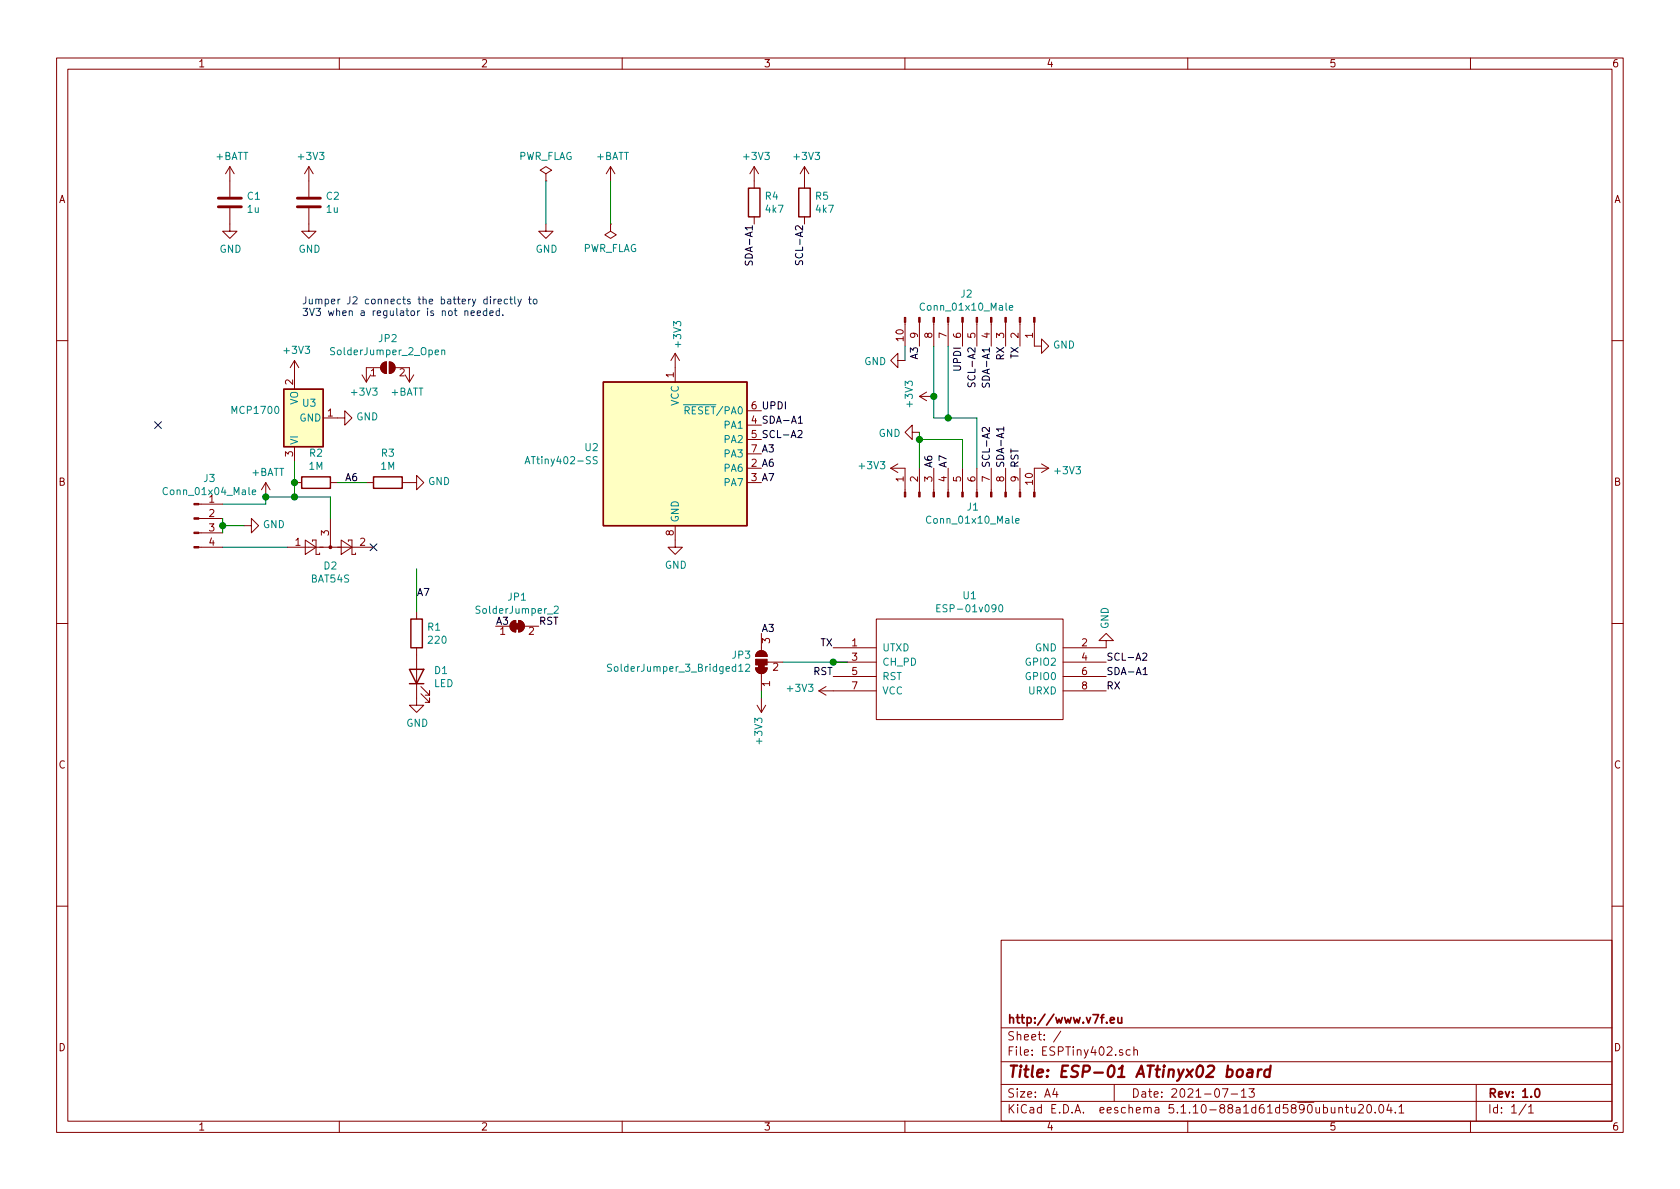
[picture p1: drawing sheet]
<svg xmlns="http://www.w3.org/2000/svg" width="297mm" height="210mm" viewBox="0 0 297 210" stroke-linecap="round" stroke-linejoin="round" font-family="sans-serif">
<g fill="none" stroke="#840000" stroke-width=".18">
<path d="M10 10.3h277v189.9h-277zM12 12.2h273v186.1h-273zM60 10.3v1.9M110 10.3v1.9M160 10.3v1.9M210 10.3v1.9M260 10.3v1.9M40.6 36.8v4.1h1.3l-1.3 1.3-1.2-1.3h1.2M40.6 29.5l-.7 1.2M40.6 29.5v5.3M40.6 29.5l.8 1.2M54.6 36.8v4.1h1.3l-1.3 1.3-1.3-1.3h1.3"/>
<path d="M54.6 29.5v5.3M54.6 29.5l-.8 1.2M54.6 29.5l.8 1.2M96.5 39.6v1.3h1.3l-1.3 1.3-1.3-1.3h1.3M96.5 30.7l1-.6-1-.6-1 .6 1 .6v1.3M96.5 32h.1M107.9 39.6v1.3l1.1 .6-1.1 .7-1-.7 1-.6M107.9 39.6h.1M107.9 29.5l-.7 1.2M107.9 29.5v2.5M107.9 29.5l.8 1.2M133.3 29.5v3.8"/>
<path d="M133.3 38.3v1.3M133.3 29.5l-.7 1.2M133.3 29.5l.8 1.2M142.2 29.5l-.7 1.2M142.2 29.5v3.8M142.2 38.3v1.3M142.2 29.5l.8 1.2M160 57v4.2M162.6 57v4.2M165.1 57v4.2M167.6 57v4.2M170.2 57v4.2"/>
<path d="M172.7 57v4.2M175.3 57v4.2M177.8 57v4.2M180.3 57v4.2M182.9 57v4.2h1.2v-1.3l1.3 1.3-1.3 1.3v-1.3M10 60.2h2M52.1 63.7v5.1M52.1 79v2.5M52.1 63.7l-.8 1.3M52.1 63.7l.7 1.3M57.1 73.9h3.9v-1.3l1.2 1.3-1.2 1.3v-1.3M64 66.3l.8 1.3"/>
<path d="M65.5 66.3l-.7 1.3M67.3 65h-2.5v2.6M67.5 64.4l.5-.3 .3-.1v2a1.03 1.03 0 0 1-.9-.6 1.03 1.03 0 0 1 .1-1zM68.8 64a1.02 1.02 0 0 1 1 1 1.02 1.02 0 0 1-1 1zM69.8 65h2.6v2.6M71.6 66.3l.8 1.3M73.2 66.3l-.8 1.3M119.4 62.5l-.8 1.2M119.4 62.5v5.1M119.4 62.5l.7 1.2M132.1 75.2h2.5M132.1 77.7h2.5"/>
<path d="M132.1 72.6h2.5M158.7 63.7v-1.2l-1.2 1.2 1.2 1.3v-1.3h1.3M161.3 76.4v-1.2l-1.3 1.2 1.3 1.3v-1.3h1.3M162.6 70.1l1.2 .8M162.6 70.1h2.5M163.8 69.3l-1.2 .8M285 60.2h2M35.2 96.8h4.2M35.2 94.2h4.2M35.2 91.7h4.2M35.2 89.1h4.2M43.2 93h1.2v-1.3l1.3 1.3-1.3 1.2v-1.2"/>
<path d="M47 85.3l-.8 1.3M47 85.3v2.6M47 85.3l.8 1.3M50.8 96.8h15.2M52.1 85.3h1.2M54 95.5l1.9 1.3-1.9 1.2zM55.2 95.8v-.3h.7v2.5h.6v-.2M58.4 85.3h1.3M58.4 91.7v5.1M60.3 95.5l1.9 1.3-1.9 1.2zM61.6 95.8v-.3h.6v2.5h.7v-.2M64.8 85.3h1.2"/>
<path d="M71.1 85.3h2.6v-1.2l1.2 1.2-1.2 1.3v-1.3M119.4 93v3.8h1.2l-1.2 1.2-1.3-1.2h1.3M132.1 82.8h2.5M132.1 85.3h2.5M132.1 80.3h2.5M157.5 82.8h2.5v4.2M157.5 82.8l1.2 .8M158.7 82l-1.2 .8M162.6 82.8v4.2M165.1 82.8v4.2M167.6 82.8v4.2M170.2 82.8v4.2"/>
<path d="M172.7 82.8v4.2M175.3 82.8v4.2M177.8 82.8v4.2M180.3 82.8v4.2M184.1 82l1.3 .8M185.4 82.8h-2.5v4.2M185.4 82.8l-1.3 .8M10 110.3h2M73.7 114.5v10.2h1.2l-1.2 1.3-1.3-1.3h1.3M73.7 108.2v1.3M90.4 110.1l.4-.3 .4-.1v2.1a1.03 1.03 0 0 1-.9-.6 1.03 1.03 0 0 1 .1-1.1zM91.7 109.7a1.02 1.02 0 0 1 1 1 1.02 1.02 0 0 1-1 1.1z"/>
<path d="M92.7 110.7h2.5M133.6 118.1h2a1.02 1.02 0 0 1-1 1 1.02 1.02 0 0 1-1-1zM133.8 115.4a1.02 1.02 0 0 1 1.2-.3 1.02 1.02 0 0 1 .6 1h-2zM134.6 112v3.1M134.6 119.1v3.1M135.6 117.1h2.8M147.3 117.1h7.6M147.3 114.5h7.6M147.3 119.6h7.6M154.9 109.5h33.1v17.7h-33.1zM188 117.1h7.6M188 119.6h7.6"/>
<path d="M195.6 113.3h1.2l-1.2-1.3-1.3 1.3h1.3v1.2h-7.6M285 110.3h2M74.4 122.7l1.5 1.5v-.8v.8h-.7M74.4 121.4l1.5 1.5v-.7v.7h-.7M133.9 124.7l.7 1.3M134.6 123.4v2.6M135.4 124.7l-.8 1.3M144.8 122.2l1.2 .7M144.8 122.2h10.1M146 121.4l-1.2 .8M188 122.2h7.6M10 160.2h2"/>
<path d="M177 166.3h108v32h-108zM285 160.2h2M60 198.3v1.9M110 198.3v1.9M160 198.3v1.9M177 194.8h108M177 191.8h108M177 187.8h108M177 181.8h108M186.5 192.5l-.4 1h1M186.8 193v1M187.6 182.3l-1.3 2"/>
<path d="M197 191.8v3M198.5 185.7l-.4-.1-.2 .2 .1 .2 .5 .2v.3h-.6M199.8 185.7l-.4-.1-.3 .3 .1 .6 .2 .1 .4-.1M200.5 185.7l.2-.1 .3 .1 .1 .9M200.5 185.1v1.5M210 198.3v1.9M216.1 192.5h1l-.6 1.5M217.7 193.5h1.1M219.5 193l.4-.5v1.5M219.5 194h.8M220.8 192.5h1l-.5 .6 .4 .1v.7l-.2 .1-.7-.1M235.4 195.8v.9l.4 .1 .2-.1"/>
<path d="M236 195.8v1M236.7 196l.2-.2 .4 .1 .1 .9M236.7 195.8v1M237.9 195.8h.5M238.1 195.3v1.3l.3 .2M238.9 195.8l.1 .9 .4 .1 .2-.1M239.6 195.8v1M240.2 195.5l.2-.2h.4l.3 .5-.9 1h.9M241.8 195.5l.3-.2a.94 .94 0 0 1 0 1.5 .82 .82 0 0 1-.3-1.3zM243.2 196.7v.1M244 195.4l.1-.1a.8 .8 0 0 1 .6 .8 .8 .8 0 0 1-.6 .7 1 1 0 0 1-.1-1.4zM245.6 195.2l-.4 1.1h1"/>
<path d="M245.9 195.8v1M246.7 196.7v.1M247.4 195.8l.4-.5v1.5M247.4 196.8h.8M260 198.3v1.9M261 191.8v6.5M269.8 195.2l-1.2 2M270.3 195.8l.4-.5v1.5M270.3 196.8h.8"/>
</g>
<path d="M197.7 179.9v.8a.39 .39 0 0 0 .6 .1M198.3 179.9v1M196.3 180.4l.7-.1v-.3l-.5-.1-.2 .2 .1 .7h.6M271.5 192.7l.2-.2a.81 .81 0 0 1 .6 .6 .81 .81 0 0 1-.3 .8l-.1 .1a.79 .79 0 0 1-.4-1.3z" fill="none" stroke="#840000" stroke-width=".3"/>
<path d="M218.8 189.3a.53 .53 0 0 1 .6-.2 .53 .53 0 0 1 .4 .4l-.1 .6a.54 .54 0 0 1-.5 .4 .54 .54 0 0 1-.6-.4zM220.6 189.2h.8v1.2M221.5 189.6l-.7 .1a.4 .4 0 0 0-.3 .3 .4 .4 0 0 0 .2 .4l.7-.1M222.5 189.1l-.2 1.3M223.1 189.1a.55 .55 0 0 0-.7 .4M224.6 189.2a.68 .68 0 0 0-1 .3v.8l.3 .1 .5-.1M224.7 188.4l-.3 2" fill="none" stroke="#840000" stroke-width=".41"/>
<path d="M132.3 33.3h2.1v5h-2.1zM141.2 33.3h2.1v5h-2.1zM50.2 68.8h6.9v10.2h-6.9zM106.7 67.6h25.4v25.4h-25.4zM53.3 84.3h5.1v2.1h-5.1zM66 84.3h5.1v2.1h-5.1zM72.4 118.4h2.5l-1.2 2.5zM72.6 109.5h2.1v5h-2.1zM72.4 120.9h2.5" fill="none" stroke="#840000" stroke-width=".25"/>
<g fill="#840000" stroke="#840000" stroke-width=".18">
<path d="M90.4 110.1l.4-.3 .4-.1v2.1a1.03 1.03 0 0 1-.9-.6 1.03 1.03 0 0 1 .1-1.1z"/>
<path d="M91.7 109.7a1.02 1.02 0 0 1 1 1 1.02 1.02 0 0 1-1 1.1z"/>
<path d="M90.9 110.2h1v1h-1z"/>
<path d="M67.5 64.4l.5-.3 .3-.1v2a1.03 1.03 0 0 1-.9-.6 1.03 1.03 0 0 1 .1-1z"/>
<path d="M68.8 64a1.02 1.02 0 0 1 1 1 1.02 1.02 0 0 1-1 1z"/>
<path d="M133.6 118.1h2a1.02 1.02 0 0 1-1 1 1.02 1.02 0 0 1-1-1z"/>
<path d="M133.8 115.4a1.02 1.02 0 0 1 1.2-.3 1.02 1.02 0 0 1 .6 1h-2z"/>
<path d="M134.1 117.6h1v.5h-1z"/>
<path d="M133.6 116.6h2v1h-2z"/>
<path d="M34.3 96.6h.9v.3h-.9z"/>
<path d="M34.3 94.1h.9v.3h-.9z"/>
<path d="M34.3 91.6h.9v.2h-.9z"/>
<path d="M34.3 89h.9v.3h-.9z"/>
<path d="M159.9 56.1h.2v.9h-.2z"/>
<path d="M162.4 56.1h.3v.9h-.3z"/>
<path d="M165 56.1h.2v.9h-.2z"/>
<path d="M167.5 56.1h.3v.9h-.3z"/>
<path d="M170.1 56.1h.2v.9h-.2z"/>
<path d="M172.6 56.1h.2v.9h-.2z"/>
<path d="M175.1 56.1h.3v.9h-.3z"/>
<path d="M177.7 56.1h.2v.9h-.2z"/>
<path d="M180.2 56.1h.3v.9h-.3z"/>
<path d="M182.8 56.1h.2v.9h-.2z"/>
<path d="M182.8 87h.2v.9h-.2z"/>
<path d="M180.2 87h.3v.9h-.3z"/>
<path d="M177.7 87h.2v.9h-.2z"/>
<path d="M175.1 87h.3v.9h-.3z"/>
<path d="M172.6 87h.2v.9h-.2z"/>
<path d="M170.1 87h.2v.9h-.2z"/>
<path d="M167.5 87h.3v.9h-.3z"/>
<path d="M165 87h.2v.9h-.2z"/>
<path d="M162.4 87h.3v.9h-.3z"/>
<path d="M159.9 87h.2v.9h-.2z"/>
<circle cx="58.4" cy="96.8" r=".25"/>
</g>
<g fill="none" stroke="#008484" stroke-width=".18">
<path d="M178.5 54.4l.6-.1-.1-.2-.4-.1-.1 .2v.6h.5M78.1 62l.2-.1h.3v.8M78.1 61.9v.8M120.8 71.6h1.3M121.1 72.6l.7-.1v-.4l-.7-.2v1.3M44.6 87l.6-.1v-.2l-.4-.1-.2 .2 .1 .6h.5M92.8 82l.5-1.3 .4 1.3M93 81.7h.6M105.6 80.8l-.5-.1-.2 .2v.3l.6 .3 .1 .3-.2 .2h-.5M179.6 92.1l.6-.1-.1-.3h-.3l-.2 .2 .1 .6h.4M98 107.3l.5-.1 .2 .3v.2l-.8 .8h.8M108.1 117.5l-.5-.1-.1 .2-.1 .2 .1 .2 .5 .2 .1 .3-.2 .2h-.5"/>
<path d="M130.6 117.8l.4-.4v1.3M130.6 118.7h.7M131.8 117.6l.5-.2 .3 .4-.8 .9h.8M165.6 107.5h.5M166.2 106.9h-.6v1.3h.6M176.7 107.1l.2-.2a.69 .69 0 0 1 .4 .7 .69 .69 0 0 1-.4 .6l-.3-.2v-.3z"/>
</g>
<g fill="#ffffc2" stroke="#ffffc2" stroke-width=".18">
<path d="M106.7 67.6h25.4v25.4h-25.4z"/>
<path d="M50.2 68.8h6.9v10.2h-6.9z"/>
</g>
<path d="M38.6 36.6h4.1M38.6 35h4.1M52.6 36.6h4M52.6 35h4" fill="none" stroke="#840000" stroke-width=".51"/>
<g fill="none" stroke="#008400" stroke-width=".18">
<path d="M96.5 32v7.6M107.9 32v7.6M160 61.2v2.5M162.6 77.7h7.6v5.1M162.6 76.4v6.4M165.1 61.2v12.7h7.6v8.9M167.6 61.2v12.7M39.4 91.7v2.5M39.4 93h3.8M39.4 96.8h11.4M39.4 89.1h7.6v-1.2h11.4v3.8M52.1 81.5v6.4"/>
<path d="M59.7 85.3h5.1M73.7 100.6v7.6M138.4 117.1h11.5M134.6 122.2v1.2"/>
</g>
<g fill="none" stroke="#000" stroke-width=".18">
<path d="M131.8 46.1l-.1 .5 .2 .2 .2 .1 .2-.1 .2-.5 .3-.2 .2 .3v.5M140.7 46.1l-.1 .5 .2 .2 .4-.1 .2-.6h.3l.2 .2v.5M141.1 76.2l.5-.1 .2 .4v.2l-.8 .7h.8M141.1 73.9l.4-.3v1.2M141.1 74.8h.8M171.2 67.7l-.1 .5 .1 .1h.5l.2-.6h.3l.2 .2-.1 .5M173.7 67.7v.5l.1 .2 .2 .1 .2-.2 .2-.4 .3-.2 .2 .3v.5M174.9 75.6v.8l-.7-.8h-.2l-.3 .2 .1 .5M177.5 75.9h-1.3l.4 .3M177.5 75.5v.7M202.1 115.6l.4-.1 .3 .3-.1 .2-.7 .8h.8M202.1 118.4l.4-.4v1.3"/>
<path d="M202.1 119.3h.7"/>
</g>
<g fill="none" stroke="#0000c2" stroke-width=".18">
<path d="M82.2 55.1l.2-.1h.3v.8M83.3 55.4l.6-.1-.1-.3h-.3l-.2 .1v.6h.5M84.4 55.4l.6-.1-.1-.3h-.3l-.2 .1v.6h.5M86.1 55h-.4l-.3 .2 .2 .5h.5M86.1 54.5v1.3M86.6 55.4l.6-.1-.1-.3h-.3l-.2 .1 .1 .6h.4M86.7 52.5v.1M86.7 52.9v.8M87.3 52.9v.8M87.7 52.9l-.4 .2M88.1 53.3l.6-.1-.1-.2-.4-.1-.1 .2v.6h.5M88.3 55h-.4l-.2 .2 .1 .5h.5"/>
<path d="M88.3 54.5v1.3M88.9 55.7v.1M89.7 53l-.3-.1-.2 .2 .1 .6h.4M90.1 52.9h.5M90.3 52.5v1.1l.3 .1M91 52.5v1.1l.2 .1M91.6 52.9l.3 .8M92.2 52.9l-.5 1.1-.1 .2M93.4 52.9h.5M93.6 52.5v1.1l.3 .1M94.3 53l.2-.1 .4 .1v.5l-.1 .2h-.3l-.2-.1z"/>
</g>
<g fill="#008400" stroke="#008400" stroke-width=".25">
<circle cx="39.4" cy="93" r=".51"/>
<circle cx="162.6" cy="77.7" r=".51"/>
<circle cx="147.3" cy="117.1" r=".51"/>
<circle cx="52.1" cy="87.9" r=".51"/>
<circle cx="167.6" cy="73.9" r=".51"/>
<circle cx="47" cy="87.9" r=".51"/>
<circle cx="165.1" cy="70.1" r=".51"/>
<circle cx="52.1" cy="85.3" r=".51"/>
</g>
<path d="M27.3 74.6l1.2 1.2M28.5 74.6l-1.2 1.2M65.4 96.2l1.2 1.2M66.6 96.2l-1.2 1.2" fill="none" stroke="#000084" stroke-width=".18"/>
<text font-size="2.8" fill="#840000" x="178" y="190.5">Title: ESP-01 ATtinyx02 board</text>
<g font-size="2.1" fill="#840000">
<text x="178" y="184">Sheet: /</text>
<text x="178" y="181">http://www.v7f.eu</text>
<text x="178" y="186.7">File: ESPTiny402.sch</text>
<text x="178" y="196.9">KiCad E.D.A. eeschema 5.1.10-88a1d61d5890ubuntu20.04.1</text>
<text x="178" y="194.1">Size: A4</text>
<text x="200" y="194.1">Date: 2021-07-13</text>
<text x="263" y="194.1">Rev: 1.0</text>
<text x="263" y="196.9">Id: 1/1</text>
</g>
<g font-size="1.8" fill="#840000">
<text x="35" y="11.9">1</text>
<text x="85" y="11.9">2</text>
<text x="135" y="11.9">3</text>
<text x="185" y="11.9">4</text>
<text x="235" y="11.9">5</text>
<text x="285" y="11.9">6</text>
<text x="10.4" y="35.9">A</text>
<text x="285.4" y="35.9">A</text>
<text x="162.3" y="59.8" transform="rotate(-90 162.3 59.8)">9</text>
<text x="164.8" y="59.8" transform="rotate(-90 164.8 59.8)">8</text>
<text x="167.4" y="59.8" transform="rotate(-90 167.4 59.8)">7</text>
<text x="169.9" y="59.8" transform="rotate(-90 169.9 59.8)">6</text>
<text x="172.5" y="59.8" transform="rotate(-90 172.5 59.8)">5</text>
<text x="175" y="59.8" transform="rotate(-90 175 59.8)">4</text>
<text x="177.5" y="59.8" transform="rotate(-90 177.5 59.8)">3</text>
<text x="180.1" y="59.8" transform="rotate(-90 180.1 59.8)">2</text>
<text x="182.6" y="59.8" transform="rotate(-90 182.6 59.8)">1</text>
<text x="159.8" y="60.3" transform="rotate(-90 159.8 60.3)">10</text>
<text x="51.8" y="68" transform="rotate(-90 51.8 68)">2</text>
<text x="65.6" y="66.5">1</text>
<text x="70.6" y="66.5">2</text>
<text x="119.1" y="66.8" transform="rotate(-90 119.1 66.8)">1</text>
<text x="57.9" y="73.7">1</text>
<text x="51.8" y="80.7" transform="rotate(-90 51.8 80.7)">3</text>
<text x="10.4" y="85.9">B</text>
<text x="37" y="88.9">1</text>
<text x="159.8" y="85.2" transform="rotate(-90 159.8 85.2)">1</text>
<text x="162.3" y="85.2" transform="rotate(-90 162.3 85.2)">2</text>
<text x="164.8" y="85.2" transform="rotate(-90 164.8 85.2)">3</text>
<text x="167.4" y="85.2" transform="rotate(-90 167.4 85.2)">4</text>
<text x="169.9" y="85.2" transform="rotate(-90 169.9 85.2)">5</text>
<text x="172.5" y="85.2" transform="rotate(-90 172.5 85.2)">6</text>
<text x="175" y="85.2" transform="rotate(-90 175 85.2)">7</text>
<text x="177.5" y="85.2" transform="rotate(-90 177.5 85.2)">8</text>
<text x="180.1" y="85.2" transform="rotate(-90 180.1 85.2)">9</text>
<text x="182.6" y="85.7" transform="rotate(-90 182.6 85.7)">10</text>
<text x="285.4" y="85.9">B</text>
<text x="37" y="91.4">2</text>
<text x="37" y="94">3</text>
<text x="58.2" y="94.7" transform="rotate(-90 58.2 94.7)">3</text>
<text x="119.1" y="94.7" transform="rotate(-90 119.1 94.7)">8</text>
<text x="37" y="96.5">4</text>
<text x="52.2" y="96.5">1</text>
<text x="63.7" y="96.5">2</text>
<text x="88.4" y="112.3">1</text>
<text x="93.5" y="112.3">2</text>
<text x="136.1" y="113.8" transform="rotate(-90 136.1 113.8)">3</text>
<text x="136.7" y="118.6">2</text>
<text x="150.6" y="114.3">1</text>
<text x="150.6" y="116.8">3</text>
<text x="150.6" y="119.4">5</text>
<text x="191.3" y="114.3">2</text>
<text x="191.3" y="116.8">4</text>
<text x="191.3" y="119.4">6</text>
<text x="136.1" y="121.4" transform="rotate(-90 136.1 121.4)">1</text>
<text x="150.6" y="121.9">7</text>
<text x="191.3" y="121.9">8</text>
<text x="10.4" y="135.9">C</text>
<text x="285.4" y="135.9">C</text>
<text x="10.4" y="185.9">D</text>
<text x="285.4" y="185.9">D</text>
<text x="35" y="199.9">1</text>
<text x="85" y="199.9">2</text>
<text x="135" y="199.9">3</text>
<text x="185" y="199.9">4</text>
<text x="235" y="199.9">5</text>
<text x="285" y="199.9">6</text>
</g>
<g font-size="1.8" fill="#008484">
<text x="38.2" y="28.3">+BATT</text>
<text x="52.9" y="28.3">+3V3</text>
<text x="91.6" y="28.3">PWR_FLAG</text>
<text x="105.5" y="28.3">+BATT</text>
<text x="131.6" y="28.3">+3V3</text>
<text x="140.5" y="28.3">+3V3</text>
<text x="43.8" y="35.3">C1</text>
<text x="57.7" y="35.3">C2</text>
<text x="135.3" y="35.3">R4</text>
<text x="144.2" y="35.3">R5</text>
<text x="43.8" y="37.6">1u</text>
<text x="57.8" y="37.6">1u</text>
<text x="135.5" y="37.6">4k7</text>
<text x="144.3" y="37.6">4k7</text>
<text x="38.8" y="44.7">GND</text>
<text x="52.8" y="44.7">GND</text>
<text x="94.7" y="44.7">GND</text>
<text x="103" y="44.6">PWR_FLAG</text>
<text x="169.9" y="52.6">J2</text>
<text x="163.2" y="54.9">Conn_01x10_Male</text>
<text x="50.4" y="62.6">+3V3</text>
<text x="58.9" y="62.8">SolderJumper_2_Open</text>
<text x="67" y="60.5">JP2</text>
<text x="120.4" y="61.2" transform="rotate(-90 120.4 61.2)">+3V3</text>
<text x="152.8" y="64.6">GND</text>
<text x="186.2" y="61.6">GND</text>
<text x="52.7" y="71.6" transform="rotate(-90 52.7 71.6)">VO</text>
<text x="53.6" y="71.9">U3</text>
<text x="62.3" y="70">+3V3</text>
<text x="69.1" y="70">+BATT</text>
<text x="120" y="71.8" transform="rotate(-90 120 71.8)">VCC</text>
<text x="161.4" y="71.8" transform="rotate(-90 161.4 71.8)">+3V3</text>
<text x="41.2" y="73.2">MCP1700</text>
<text x="53" y="74.5">GND</text>
<text x="63" y="74.3">GND</text>
<text x="121.7" y="73.3">RESET/PA0</text>
<text x="128.1" y="75.8">PA1</text>
<text x="155.3" y="77.3">GND</text>
<text x="52.7" y="78.7" transform="rotate(-90 52.7 78.7)">VI</text>
<text x="54.7" y="83.1">1M</text>
<text x="54.8" y="80.8">R2</text>
<text x="67.4" y="83.1">1M</text>
<text x="67.5" y="80.8">R3</text>
<text x="93.6" y="82.1">ATtiny402-SS</text>
<text x="103.5" y="79.8">U2</text>
<text x="128.1" y="83.4">PA6</text>
<text x="128.1" y="78.4">PA2</text>
<text x="128.1" y="80.9">PA3</text>
<text x="152.1" y="83">+3V3</text>
<text x="186.7" y="83.9">+3V3</text>
<text x="29.4" y="87.5">Conn_01x04_Male</text>
<text x="36.1" y="85.2">J3</text>
<text x="44.5" y="84.2">+BATT</text>
<text x="75.7" y="85.8">GND</text>
<text x="128.1" y="86">PA7</text>
<text x="46.5" y="93.4">GND</text>
<text x="120" y="92.5" transform="rotate(-90 120 92.5)">GND</text>
<text x="164.3" y="92.6">Conn_01x10_Male</text>
<text x="171" y="90.3">J1</text>
<text x="57.3" y="100.7">D2</text>
<text x="117.6" y="100.6">GND</text>
<text x="55" y="103">BAT54S</text>
<text x="89.9" y="106.2">JP1</text>
<text x="170.3" y="106">U1</text>
<text x="75.6" y="111.5">R1</text>
<text x="75.8" y="113.8">220</text>
<text x="84.5" y="108.5">SolderJumper_2</text>
<text x="166.4" y="108.3">ESP-01v090</text>
<text x="196" y="111.2" transform="rotate(-90 196 111.2)">GND</text>
<text x="76.9" y="119.2">D1</text>
<text x="108.3" y="118.8">SolderJumper_3_Bridged12</text>
<text x="129.5" y="116.5">JP3</text>
<text x="156" y="115.2">UTXD</text>
<text x="156" y="117.7">CH_PD</text>
<text x="181.5" y="117.7">GPIO2</text>
<text x="183" y="115.2">GND</text>
<text x="76.7" y="121.5">LED</text>
<text x="139.4" y="122.3">+3V3</text>
<text x="156" y="120.3">RST</text>
<text x="156" y="122.8">VCC</text>
<text x="181.5" y="120.3">GPIO0</text>
<text x="181.9" y="122.8">URXD</text>
<text x="71.8" y="128.5">GND</text>
<text x="134.8" y="131.4" transform="rotate(-90 134.8 131.4)">+3V3</text>
</g>
<g font-size="1.8">
<text x="133.1" y="46.2" transform="rotate(-90 133.1 46.2)">SDA-A1</text>
<text x="142" y="46" transform="rotate(-90 142 46)">SCL-A2</text>
<text x="162.3" y="63.5" transform="rotate(-90 162.3 63.5)">A3</text>
<text x="169.9" y="65.4" transform="rotate(-90 169.9 65.4)">UPDI</text>
<text x="177.5" y="63.7" transform="rotate(-90 177.5 63.7)">RX</text>
<text x="180.1" y="63.5" transform="rotate(-90 180.1 63.5)">TX</text>
<text x="172.5" y="67.6" transform="rotate(-90 172.5 67.6)">SCL-A2</text>
<text x="175" y="67.8" transform="rotate(-90 175 67.8)">SDA-A1</text>
<text x="132.9" y="74.9">4 SDA-A1</text>
<text x="132.9" y="77.5">5 SCL-A2</text>
<text x="132.9" y="72.4">6 UPDI</text>
<text x="132.9" y="82.5">2 A6</text>
<text x="132.9" y="80">7 A3</text>
<text x="164.8" y="82.8" transform="rotate(-90 164.8 82.8)">A6</text>
<text x="167.4" y="82.8" transform="rotate(-90 167.4 82.8)">A7</text>
<text x="175" y="82.8" transform="rotate(-90 175 82.8)">SCL-A2</text>
<text x="177.5" y="82.8" transform="rotate(-90 177.5 82.8)">SDA-A1</text>
<text x="180.1" y="82.8" transform="rotate(-90 180.1 82.8)">RST</text>
<text x="61" y="85.1">A6</text>
<text x="132.9" y="85.1">3 A7</text>
<text x="73.7" y="105.4">A7</text>
<text x="87.6" y="110.5">A3</text>
<text x="95.2" y="110.5">RST</text>
<text x="134.6" y="111.8">A3</text>
<text x="143.8" y="119.4">RST</text>
<text x="145.1" y="114.3">TX</text>
<text x="195.6" y="116.8">SCL-A2</text>
<text x="195.6" y="119.4">SDA-A1</text>
<text x="195.6" y="121.9">RX</text>
</g>
<g font-size="1.8" fill="#0000c2">
<text x="53.3" y="53.8">Jumper J2 connects the battery directly to</text>
<text x="53.3" y="55.9">3V3 when a regulator is not needed.</text>
</g>
</svg>
